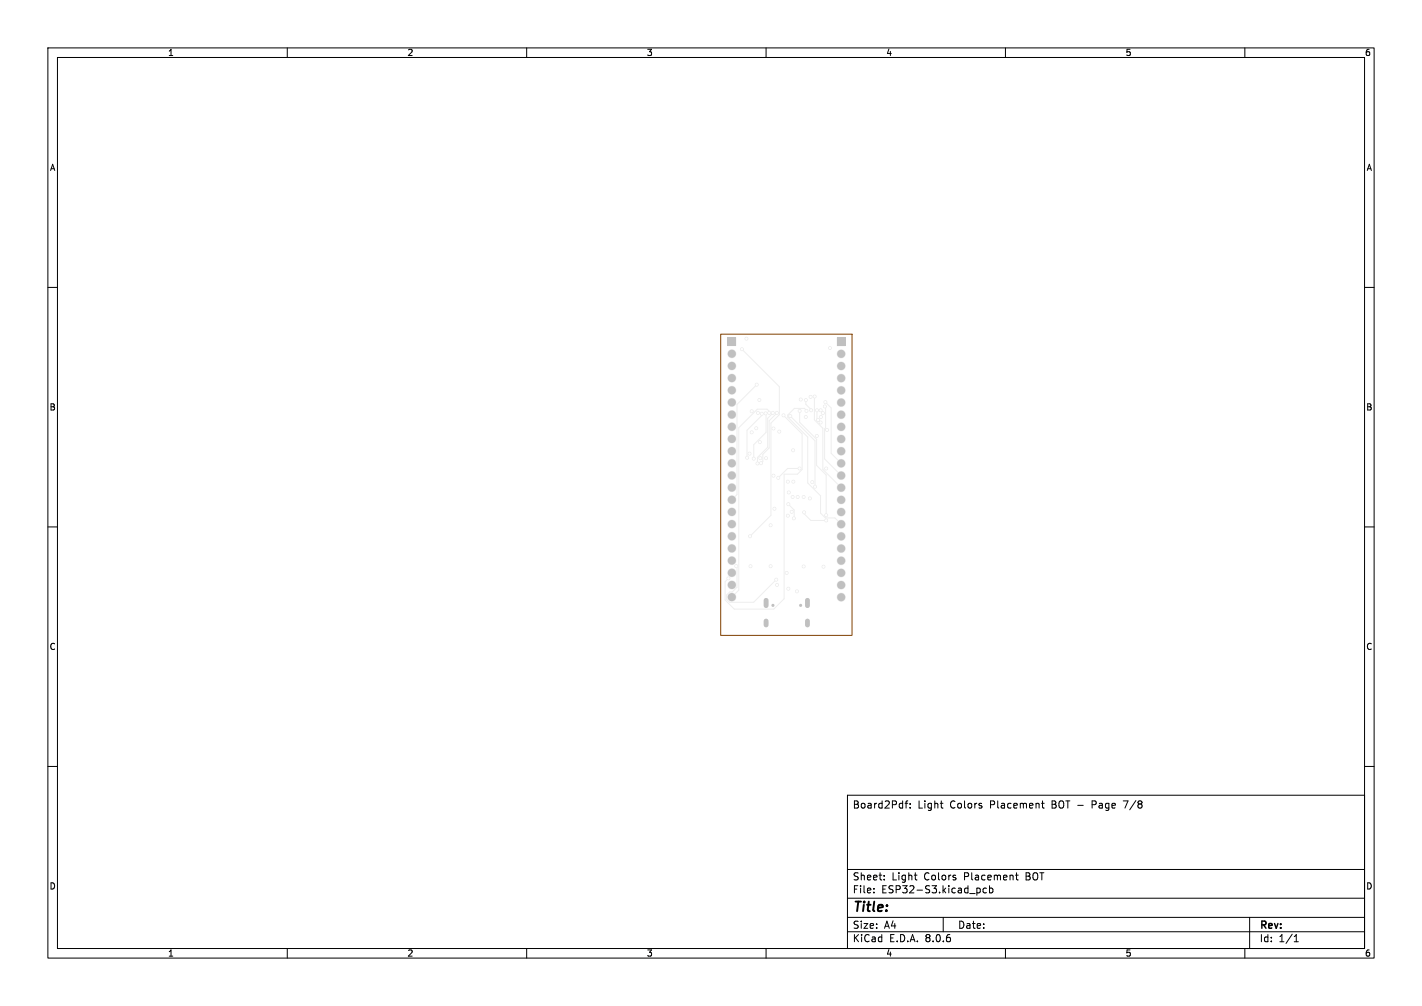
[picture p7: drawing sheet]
<svg xmlns="http://www.w3.org/2000/svg" width="297mm" height="210mm" viewBox="0 0 297 210" stroke-linecap="round" stroke-linejoin="round" font-family="sans-serif">
<path d="M160 125.3v1.1M160 129.7v.8M168.6 125.3v1.1M168.6 129.7v.8" fill="none" stroke="#eee" stroke-width="1"/>
<g fill="#eee" stroke="#eee" stroke-width=".21">
<path d="M152 70.5h1.7v1.7h-1.7z"/>
<path d="M174.8 70.5h1.7v1.7h-1.7z"/>
<circle cx="152.9" cy="124.6" r=".85"/>
<circle cx="152.9" cy="122.1" r=".85"/>
<circle cx="152.9" cy="119.6" r=".85"/>
<circle cx="152.9" cy="117" r=".85"/>
<circle cx="152.9" cy="114.5" r=".85"/>
<circle cx="152.9" cy="111.9" r=".85"/>
<circle cx="152.9" cy="109.4" r=".85"/>
<circle cx="152.9" cy="106.9" r=".85"/>
<circle cx="152.9" cy="104.3" r=".85"/>
<circle cx="152.9" cy="101.8" r=".85"/>
<circle cx="152.9" cy="99.2" r=".85"/>
<circle cx="152.9" cy="96.7" r=".85"/>
<circle cx="152.9" cy="94.2" r=".85"/>
<circle cx="152.9" cy="91.6" r=".85"/>
<circle cx="152.9" cy="89.1" r=".85"/>
<circle cx="152.9" cy="86.5" r=".85"/>
<circle cx="152.9" cy="84" r=".85"/>
<circle cx="152.9" cy="81.5" r=".85"/>
<circle cx="152.9" cy="78.9" r=".85"/>
<circle cx="152.9" cy="76.4" r=".85"/>
<circle cx="152.9" cy="73.8" r=".85"/>
<circle cx="175.7" cy="124.7" r=".85"/>
<circle cx="175.7" cy="122.1" r=".85"/>
<circle cx="175.7" cy="119.6" r=".85"/>
<circle cx="175.7" cy="117" r=".85"/>
<circle cx="175.7" cy="114.5" r=".85"/>
<circle cx="175.7" cy="112" r=".85"/>
<circle cx="175.7" cy="109.4" r=".85"/>
<circle cx="175.7" cy="106.9" r=".85"/>
<circle cx="175.7" cy="104.3" r=".85"/>
<circle cx="175.7" cy="101.8" r=".85"/>
<circle cx="175.7" cy="99.3" r=".85"/>
<circle cx="175.7" cy="96.7" r=".85"/>
<circle cx="175.7" cy="94.2" r=".85"/>
<circle cx="175.7" cy="91.6" r=".85"/>
<circle cx="175.7" cy="89.1" r=".85"/>
<circle cx="175.7" cy="86.6" r=".85"/>
<circle cx="175.7" cy="84" r=".85"/>
<circle cx="175.7" cy="81.5" r=".85"/>
<circle cx="175.7" cy="78.9" r=".85"/>
<circle cx="175.7" cy="76.4" r=".85"/>
<circle cx="175.7" cy="73.9" r=".85"/>
</g>
<g fill="#ececec" stroke="#ececec" stroke-width=".21">
<circle cx="161.4" cy="86.2" r=".3"/>
<circle cx="158.2" cy="96.8" r=".3"/>
<circle cx="159.1" cy="86.4" r=".3"/>
<circle cx="156.1" cy="95.5" r=".3"/>
<circle cx="159.9" cy="86.3" r=".3"/>
<circle cx="157.4" cy="95.8" r=".3"/>
<circle cx="158.1" cy="80.3" r=".3"/>
<circle cx="160.7" cy="86.2" r=".3"/>
<circle cx="162.3" cy="86.2" r=".3"/>
<circle cx="159" cy="96.7" r=".3"/>
<circle cx="163.6" cy="86.7" r=".3"/>
<circle cx="152.1" cy="120.7" r=".3"/>
<circle cx="162.1" cy="121" r=".3"/>
<circle cx="153.8" cy="118.2" r=".3"/>
<circle cx="164.7" cy="105.2" r=".3"/>
<circle cx="165.8" cy="108.2" r=".3"/>
<circle cx="165.1" cy="86.9" r=".3"/>
<circle cx="170.2" cy="101.6" r=".3"/>
<circle cx="167.3" cy="83.4" r=".3"/>
<circle cx="172.6" cy="97.8" r=".3"/>
<circle cx="167" cy="85.8" r=".3"/>
<circle cx="172.6" cy="107.5" r=".3"/>
<circle cx="168" cy="107" r=".3"/>
<circle cx="172.6" cy="108.7" r=".3"/>
<circle cx="170.6" cy="85.7" r=".3"/>
<circle cx="170.9" cy="87.7" r=".3"/>
<circle cx="169.3" cy="82.8" r=".3"/>
<circle cx="172.4" cy="84" r=".3"/>
<circle cx="170.2" cy="82.8" r=".3"/>
<circle cx="172.3" cy="84.8" r=".3"/>
<circle cx="168.4" cy="85.8" r=".3"/>
<circle cx="162.6" cy="99.8" r=".3"/>
<circle cx="167" cy="97.8" r=".3"/>
<circle cx="158.3" cy="86.2" r=".3"/>
<circle cx="165.7" cy="94" r=".3"/>
<circle cx="156.6" cy="94.7" r=".3"/>
<circle cx="164.6" cy="107.7" r=".3"/>
<circle cx="156.7" cy="111.9" r=".3"/>
<circle cx="155" cy="72.9" r=".3"/>
<circle cx="173.4" cy="72.7" r=".3"/>
<circle cx="161.8" cy="106.2" r=".3"/>
<circle cx="169.7" cy="100.7" r=".3"/>
<circle cx="169.2" cy="104" r=".3"/>
<circle cx="170.6" cy="91" r=".3"/>
<circle cx="171.9" cy="86.3" r=".3"/>
<circle cx="162.8" cy="90.1" r=".3"/>
<circle cx="169.4" cy="85.7" r=".3"/>
<circle cx="168.3" cy="83.5" r=".3"/>
<circle cx="155.9" cy="70.7" r=".3"/>
<circle cx="171.4" cy="85.7" r=".3"/>
<circle cx="157" cy="85.8" r=".3"/>
<circle cx="158.6" cy="83.5" r=".3"/>
<circle cx="160" cy="95.7" r=".3"/>
<circle cx="158.8" cy="95.7" r=".3"/>
<circle cx="158.7" cy="92.3" r=".3"/>
<circle cx="165.4" cy="106.8" r=".3"/>
<circle cx="167.9" cy="103.7" r=".3"/>
<circle cx="166.6" cy="103.7" r=".3"/>
<circle cx="165.6" cy="103.7" r=".3"/>
<circle cx="164.8" cy="102.8" r=".3"/>
<circle cx="164.6" cy="100.5" r=".3"/>
<circle cx="171.4" cy="88.2" r=".3"/>
<circle cx="172.8" cy="89.8" r=".3"/>
<circle cx="171.5" cy="87.1" r=".3"/>
<circle cx="168.3" cy="87.1" r=".3"/>
<circle cx="161.6" cy="89.4" r=".3"/>
<circle cx="158" cy="89.4" r=".3"/>
<circle cx="157" cy="90.3" r=".3"/>
<circle cx="161.6" cy="99.3" r=".3"/>
<circle cx="165.7" cy="100.5" r=".3"/>
<circle cx="172" cy="118.3" r=".3"/>
<circle cx="167.9" cy="118.2" r=".3"/>
<circle cx="164.3" cy="119.6" r=".3"/>
<circle cx="164.7" cy="122.9" r=".3"/>
<circle cx="161" cy="109.7" r=".3"/>
<circle cx="161" cy="118.2" r=".3"/>
<circle cx="156.8" cy="118.2" r=".3"/>
<circle cx="162.3" cy="122.1" r=".3"/>
<circle cx="166.5" cy="123.5" r=".3"/>
</g>
<g fill="none" stroke="#eee" stroke-width=".21">
<path d="M155 72.9l7.8 7.8v5.9l-1.8 1.7v19.3l-4.3 4.4M158.1 80.3l-4.2 4.1v18.9l-1 1M159.1 86.4v.3l-3.1 3.1 .1 5.7M159.9 86.3l.1 4-2.6 2.5v3M160.7 86.3v-.4l-.5-.5h-2l-3.9 3.9v33.9l-1.4 1.5M161.4 86.2l-1.1 1.1v6.1l-2.1 2.1v1.3M162.3 86.2l-1.6 1.6v5.7l-1.4 1.3v1.5l-.3 .4M163.6 86.7l3.9 3.9v7.4l-.9 1h-2.8v26l-2.2 2.2h-8.2l-2-2v-3.8l.7-.7M165.1 86.9l5.1 5.1v9.6M167 97.8h-2.5l-1.9 2M167 85.8v2.4l3.6 3.5v5.5l2 2v8.3M168.3 83.5v.9l1.1 1.1"/>
<path d="M168.4 85.8l-.4-.5h-2.1l-1.4 1.3v.5l4.2 4.1v9.6l2.7 2.7v3.6l1 1h2l1.3 1.3M170.2 82.8l-.1 4.8 1.8 1.8v8.6l3.8 3.8M170.6 85.7v1.7l.3 .3M172.3 84.8h.1M172.4 84l1.2 1.2v9.4l2.1 2.1M172.4 84.8v4.5l-.2 .2v6.3l3.5 3.5M153.8 118.2l.1 .1v4.3l-1 1h-.5l-.6 .6v.9l.6 .6h5l4.7-4.7M164.7 105.2l1.2 1.3-.1 1.7M168 107v.2l1.4 1.5h3.2"/>
</g>
<g fill="#fff" stroke="#fff" stroke-width=".21">
<circle cx="161.4" cy="86.2" r=".15"/>
<circle cx="158.2" cy="96.7" r=".15"/>
<circle cx="159.1" cy="86.4" r=".15"/>
<circle cx="156.1" cy="95.6" r=".15"/>
<circle cx="159.9" cy="86.3" r=".15"/>
<circle cx="157.4" cy="95.8" r=".15"/>
<circle cx="158.1" cy="80.3" r=".15"/>
<circle cx="160.7" cy="86.2" r=".15"/>
<circle cx="162.3" cy="86.2" r=".15"/>
<circle cx="159" cy="96.7" r=".15"/>
<circle cx="163.6" cy="86.7" r=".15"/>
<circle cx="152.1" cy="120.7" r=".15"/>
<circle cx="162.1" cy="121" r=".15"/>
<circle cx="153.8" cy="118.2" r=".15"/>
<circle cx="164.7" cy="105.3" r=".15"/>
<circle cx="165.8" cy="108.2" r=".15"/>
<circle cx="165.1" cy="86.9" r=".15"/>
<circle cx="170.2" cy="101.6" r=".15"/>
<circle cx="167.3" cy="83.4" r=".15"/>
<circle cx="172.6" cy="97.8" r=".15"/>
<circle cx="167" cy="85.8" r=".15"/>
<circle cx="172.6" cy="107.6" r=".15"/>
<circle cx="168" cy="106.9" r=".15"/>
<circle cx="172.6" cy="108.6" r=".15"/>
<circle cx="170.6" cy="85.6" r=".15"/>
<circle cx="170.9" cy="87.7" r=".15"/>
<circle cx="169.3" cy="82.9" r=".15"/>
<circle cx="172.4" cy="83.9" r=".15"/>
<circle cx="170.2" cy="82.8" r=".15"/>
<circle cx="172.3" cy="84.9" r=".15"/>
<circle cx="168.4" cy="85.8" r=".15"/>
<circle cx="162.6" cy="99.7" r=".15"/>
<circle cx="167" cy="97.8" r=".15"/>
<circle cx="158.3" cy="86.2" r=".15"/>
<circle cx="165.7" cy="94" r=".15"/>
<circle cx="156.6" cy="94.7" r=".15"/>
<circle cx="164.6" cy="107.6" r=".15"/>
<circle cx="156.7" cy="111.9" r=".15"/>
<circle cx="155" cy="72.9" r=".15"/>
<circle cx="173.4" cy="72.7" r=".15"/>
<circle cx="161.8" cy="106.2" r=".15"/>
<circle cx="169.7" cy="100.6" r=".15"/>
<circle cx="169.2" cy="104" r=".15"/>
<circle cx="170.6" cy="91" r=".15"/>
<circle cx="171.9" cy="86.2" r=".15"/>
<circle cx="162.8" cy="90.1" r=".15"/>
<circle cx="169.4" cy="85.6" r=".15"/>
<circle cx="168.3" cy="83.5" r=".15"/>
<circle cx="155.9" cy="70.7" r=".15"/>
<circle cx="171.4" cy="85.6" r=".15"/>
<circle cx="157" cy="85.9" r=".15"/>
<circle cx="158.6" cy="83.5" r=".15"/>
<circle cx="160" cy="95.6" r=".15"/>
<circle cx="158.8" cy="95.6" r=".15"/>
<circle cx="158.7" cy="92.3" r=".15"/>
<circle cx="165.4" cy="106.9" r=".15"/>
<circle cx="167.9" cy="103.7" r=".15"/>
<circle cx="166.6" cy="103.7" r=".15"/>
<circle cx="165.6" cy="103.7" r=".15"/>
<circle cx="164.8" cy="102.8" r=".15"/>
<circle cx="164.6" cy="100.6" r=".15"/>
<circle cx="171.4" cy="88.2" r=".15"/>
<circle cx="172.8" cy="89.8" r=".15"/>
<circle cx="171.5" cy="87.1" r=".15"/>
<circle cx="168.3" cy="87" r=".15"/>
<circle cx="161.6" cy="89.5" r=".15"/>
<circle cx="158" cy="89.4" r=".15"/>
<circle cx="157" cy="90.2" r=".15"/>
<circle cx="161.6" cy="99.3" r=".15"/>
<circle cx="165.7" cy="100.6" r=".15"/>
<circle cx="172" cy="118.3" r=".15"/>
<circle cx="167.9" cy="118.3" r=".15"/>
<circle cx="164.3" cy="119.6" r=".15"/>
<circle cx="164.7" cy="122.9" r=".15"/>
<circle cx="161" cy="109.6" r=".15"/>
<circle cx="161" cy="118.2" r=".15"/>
<circle cx="156.8" cy="118.2" r=".15"/>
<circle cx="162.3" cy="122.1" r=".15"/>
<circle cx="166.5" cy="123.4" r=".15"/>
<circle cx="167.2" cy="126.4" r=".32"/>
<circle cx="161.4" cy="126.4" r=".33"/>
<circle cx="152.9" cy="124.7" r=".5"/>
<circle cx="152.9" cy="122.1" r=".5"/>
<circle cx="152.9" cy="119.6" r=".5"/>
<circle cx="152.9" cy="117" r=".5"/>
<circle cx="152.9" cy="114.5" r=".5"/>
<circle cx="152.9" cy="112" r=".5"/>
<circle cx="152.9" cy="109.4" r=".5"/>
<circle cx="152.9" cy="106.9" r=".5"/>
<circle cx="152.9" cy="104.3" r=".5"/>
<circle cx="152.9" cy="101.8" r=".5"/>
<circle cx="152.9" cy="99.3" r=".5"/>
<circle cx="152.9" cy="96.7" r=".5"/>
<circle cx="152.9" cy="94.2" r=".5"/>
<circle cx="152.9" cy="91.6" r=".5"/>
<circle cx="152.9" cy="89.1" r=".5"/>
<circle cx="152.9" cy="86.6" r=".5"/>
<circle cx="152.9" cy="84" r=".5"/>
<circle cx="152.9" cy="81.5" r=".5"/>
<circle cx="152.9" cy="78.9" r=".5"/>
<circle cx="152.9" cy="76.4" r=".5"/>
<circle cx="152.9" cy="73.9" r=".5"/>
<circle cx="152.9" cy="71.3" r=".5"/>
<circle cx="175.7" cy="124.7" r=".5"/>
<circle cx="175.7" cy="122.1" r=".5"/>
<circle cx="175.7" cy="119.6" r=".5"/>
<circle cx="175.7" cy="117" r=".5"/>
<circle cx="175.7" cy="114.5" r=".5"/>
<circle cx="175.7" cy="112" r=".5"/>
<circle cx="175.7" cy="109.4" r=".5"/>
<circle cx="175.7" cy="106.9" r=".5"/>
<circle cx="175.7" cy="104.3" r=".5"/>
<circle cx="175.7" cy="101.8" r=".5"/>
<circle cx="175.7" cy="99.3" r=".5"/>
<circle cx="175.7" cy="96.7" r=".5"/>
<circle cx="175.7" cy="94.2" r=".5"/>
<circle cx="175.7" cy="91.6" r=".5"/>
<circle cx="175.7" cy="89.1" r=".5"/>
<circle cx="175.7" cy="86.6" r=".5"/>
<circle cx="175.7" cy="84" r=".5"/>
<circle cx="175.7" cy="81.5" r=".5"/>
<circle cx="175.7" cy="78.9" r=".5"/>
<circle cx="175.7" cy="76.4" r=".5"/>
<circle cx="175.7" cy="73.9" r=".5"/>
<circle cx="175.7" cy="71.3" r=".5"/>
</g>
<path d="M160 125.3v1.1M160 129.7v.8M168.6 125.3v1.1M168.6 129.7v.8" fill="none" stroke="#fff" stroke-width=".6"/>
<g fill="#c0c0c0">
<path d="M168.3 129.4a.5 .5 0 0 1 .5-.2 .5 .5 0 0 1 .3 .5v.8a.5 .5 0 0 1-.5 .5 .5 .5 0 0 1-.5-.5z"/>
<path d="M159.7 129.3a.5 .5 0 0 1 .5-.1 .5 .5 0 0 1 .3 .5v.8a.5 .5 0 0 1-.5 .5 .5 .5 0 0 1-.5-.5v-.9z"/>
<path d="M168.3 125a.5 .5 0 0 1 .5-.1 .5 .5 0 0 1 .3 .4v1.1a.5 .5 0 0 1-.5 .5 .5 .5 0 0 1-.5-.5z"/>
<path d="M159.6 125a.5 .5 0 0 1 .6-.1 .5 .5 0 0 1 .3 .4v1.1a.5 .5 0 0 1-.5 .5 .5 .5 0 0 1-.5-.5z"/>
<path d="M174.8 70.5h1.7v1.7h-1.7z"/>
<path d="M152 70.5h1.7v1.7h-1.7z"/>
<circle cx="167.2" cy="126.4" r=".32"/>
<circle cx="161.4" cy="126.4" r=".32"/>
<circle cx="175.7" cy="124.7" r=".85"/>
<circle cx="152.9" cy="124.6" r=".85"/>
<circle cx="175.7" cy="122.1" r=".85"/>
<circle cx="152.9" cy="122.1" r=".85"/>
<circle cx="175.7" cy="119.6" r=".85"/>
<circle cx="152.9" cy="119.6" r=".85"/>
<circle cx="175.7" cy="117.1" r=".85"/>
<circle cx="152.9" cy="117" r=".85"/>
<circle cx="175.7" cy="114.5" r=".85"/>
<circle cx="152.9" cy="114.5" r=".85"/>
<circle cx="175.7" cy="112" r=".85"/>
<circle cx="152.9" cy="111.9" r=".85"/>
<circle cx="175.7" cy="109.4" r=".85"/>
<circle cx="152.9" cy="109.4" r=".85"/>
<circle cx="175.7" cy="106.9" r=".85"/>
<circle cx="152.9" cy="106.9" r=".85"/>
<circle cx="175.7" cy="104.4" r=".85"/>
<circle cx="152.9" cy="104.3" r=".85"/>
<circle cx="175.7" cy="101.8" r=".85"/>
<circle cx="152.9" cy="101.8" r=".85"/>
<circle cx="175.7" cy="99.3" r=".85"/>
<circle cx="152.9" cy="99.2" r=".85"/>
<circle cx="175.7" cy="96.7" r=".85"/>
<circle cx="152.9" cy="96.7" r=".85"/>
<circle cx="175.7" cy="94.2" r=".85"/>
<circle cx="152.9" cy="94.2" r=".85"/>
<circle cx="175.7" cy="91.7" r=".85"/>
<circle cx="152.9" cy="91.6" r=".85"/>
<circle cx="175.7" cy="89.1" r=".85"/>
<circle cx="152.9" cy="89.1" r=".85"/>
<circle cx="175.7" cy="86.6" r=".85"/>
<circle cx="152.9" cy="86.5" r=".85"/>
<circle cx="175.7" cy="84" r=".85"/>
<circle cx="152.9" cy="84" r=".85"/>
<circle cx="175.7" cy="81.5" r=".85"/>
<circle cx="152.9" cy="81.5" r=".85"/>
<circle cx="175.7" cy="79" r=".85"/>
<circle cx="152.9" cy="78.9" r=".85"/>
<circle cx="175.7" cy="76.4" r=".85"/>
<circle cx="152.9" cy="76.4" r=".85"/>
<circle cx="175.7" cy="73.9" r=".85"/>
<circle cx="152.9" cy="73.8" r=".85"/>
</g>
<path d="M150.5 69.8h27.5v62.8h-27.5z" fill="none" stroke="#804000" stroke-width=".21"/>
<g fill="none" stroke="#000" stroke-width=".21">
<path d="M10 10h277v190h-277zM12 12h273v186h-273zM60 10v2M110 10v2M160 10v2M210 10v2M260 10v2M10 60h2M285 60h2M10 110h2M285 110h2M10 160h2"/>
<path d="M285 160h2M177 166h108v32h-108zM189 167.7h.6M189.6 167.2l-.4 .2v1.3M190.1 168.6v.1M190.1 167.8v.1M196.4 167.7h.6M196.8 168.7h.2M217.5 167.7h.6M217.7 167.2v1.3l.4 .2M234.6 167.2h1M60 198v2"/>
<path d="M110 198v2M160 198v2M177 194.5h108M177 191.5h108M177 187.5h108M177 181.5h108M182.5 186.3v.1M182.5 185.5v.1M184.7 183.6v.1M184.7 182.8v.1M191 182.7h.5M191.4 183.7h.1"/>
<path d="M197 191.5v3M204.5 185.4l.2 .3v.4l-.2 .3M206 185.5l-.4-.1-.3 .3 .2 .6h.5M206.7 185.5l.4-.1 .3 .3-.2 .6h-.5M206.7 184.9v1.5M210 198v2M212.1 182.7h.6M212.3 182.2v1.3l.4 .2M260 198v2M261 191.5v6.5M270.3 196.6h.9M270.3 195.5l.4-.4v1.5"/>
</g>
<text font-size="2.8" x="178" y="190.9">Title:</text>
<g font-size="2.1">
<text x="178" y="169">Board2Pdf:</text>
<text x="191.7" y="169">Light</text>
<text x="198.4" y="169">Colors</text>
<text x="206.9" y="169">Placement</text>
<text x="219.9" y="169">BOT -</text>
<text x="228.5" y="169">Page</text>
<text x="235.3" y="169">7/8</text>
<text x="178" y="184">Sheet:</text>
<text x="186.2" y="184">Light</text>
<text x="193" y="184">Colors</text>
<text x="201.5" y="184">Placement</text>
<text x="214.5" y="184">BOT</text>
<text x="178" y="186.7">File:</text>
<text x="184.1" y="186.7">ESP32-S3.kicad_pcb</text>
<text x="178" y="196.9">KiCad</text>
<text x="178" y="194.1">Size:</text>
<text x="184.7" y="194.1">A4</text>
<text x="185.7" y="196.9">E.D.A.</text>
<text x="193.3" y="196.9">8.0.6</text>
<text x="200" y="194.1">Date:</text>
<text x="263" y="194.3">Rev:</text>
<text x="263" y="196.9">Id:</text>
<text x="267.1" y="196.9">1/1</text>
</g>
<g font-size="1.8">
<text x="35" y="11.9">1</text>
<text x="85" y="11.9">2</text>
<text x="135" y="11.9">3</text>
<text x="185" y="11.9">4</text>
<text x="235" y="11.9">5</text>
<text x="285" y="11.9">6</text>
<text x="10.3" y="35.9">A</text>
<text x="285.4" y="35.9">A</text>
<text x="10.3" y="85.9">B</text>
<text x="285.3" y="85.9">B</text>
<text x="10.3" y="135.9">C</text>
<text x="285.3" y="135.9">C</text>
<text x="10.3" y="185.9">D</text>
<text x="285.3" y="185.9">D</text>
<text x="35" y="199.9">1</text>
<text x="85" y="199.9">2</text>
<text x="135" y="199.9">3</text>
<text x="185" y="199.9">4</text>
<text x="235" y="199.9">5</text>
<text x="285" y="199.9">6</text>
</g>
</svg>
